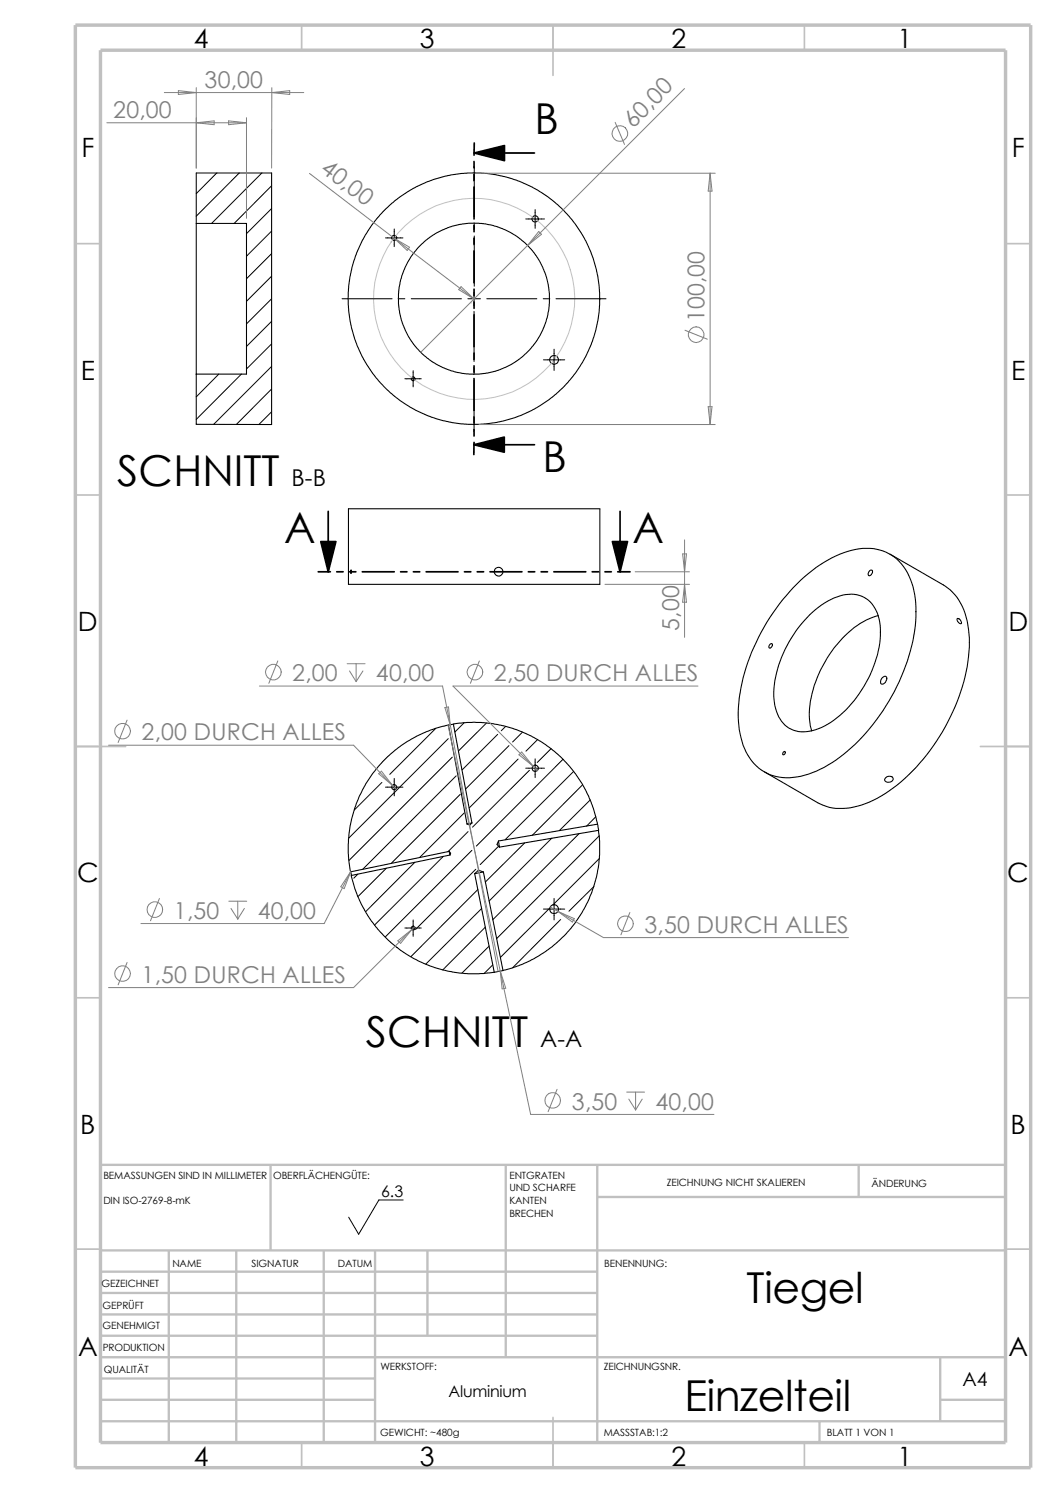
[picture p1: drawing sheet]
<svg xmlns="http://www.w3.org/2000/svg" width="210mm" height="297mm" viewBox="0 0 210 297" stroke-linecap="round" stroke-linejoin="round" font-family="sans-serif">
<g fill="none" stroke="#c0c0c0" stroke-width=".34">
<path d="M60 5v5M110 5v10M160 5v5M15 48.5h5M200 48.5h5M15 98.5h5M200 98.5h5M15 148.5h10M195 148.5h10M15 198.5h5M200 198.5h5M15 248.5h5"/>
<path d="M200 248.5h5M60 287v5M110 282v10M160 287v5"/>
</g>
<g fill="none" stroke="#c0c0c0" stroke-width=".47">
<path d="M53.8 231.7v17.1M100.6 231.7v38.3M118.8 231.7v55.3M118.8 238.1h81.2M170.8 231.7v6.4M200 231.7h-180v55.3M20 248.8h180M20 257.2h98.8M20 253h98.8M33.6 248.8v38.2M47 248.8v38.2M64.4 248.8v38.2"/>
<path d="M74.6 248.8v38.2M85 248.8v16.9M20 265.7h98.8M20 261.5h98.8M20 278.5h54.6M20 274.2h54.6M20 270h180M187 278.5h13M187 270v12.7M20 282.7h180M163 282.7v4.3"/>
</g>
<path d="M15 5h190v287h-190zM20 10h180v277h-180z" fill="none" stroke="#c0c0c0" stroke-width=".68" stroke-linecap="butt"/>
<g fill="none" stroke="#000" stroke-width=".21">
<path d="M39 44.5v29.9M39 44.4v-10h15v50.1l-15-.1v-10M39 44.4h10v30h-10M109.3 59.4l-.3 3.2-1 2.9-1.2 2.1-2.2 2.7-1.3 1.1-1.4 .9-2.5 1.2-2.5 .7-2.7 .3-3.1-.4-3-.9-2.1-1.2-2.6-2.2-1.1-1.3-1-1.4-1.2-2.5-.6-2.5-.3-2.7 .3-3.1 1-3 1.2-2.1 2.2-2.7 1.3-1.1 1.4-.9 2.5-1.2 2.5-.7 2.7-.2 3.1 .3 3 1 2.1 1.1 2.7 2.3 1.1 1.2 .9 1.4 1.2 2.5 .7 2.5 .2 2.8M119.3 59.4l-.4 4.4-.4 1.7-.9 3-1.1 2.5-1.1 1.9-1.4 1.9-2.3 2.5-1.8 1.7-2.5 1.7-1.7 1-2.2 1-4.7 1.3-4.6 .5-4.3-.4-1.8-.4-2.9-.9-2.5-1.2-1.9-1.1-2-1.4-2.5-2.2-1.6-1.9-1.8-2.5-.9-1.6-1-2.2-1.4-4.7-.4-4.6 .4-4.3 .4-1.8 .9-2.9 1.2-2.6 1.1-1.8 1.3-2 2.3-2.5 1.9-1.7 2.5-1.7 1.6-.9 2.2-1 4.7-1.4 4.6-.4 4.3 .4 1.8 .3 2.9 1 2.5 1.1 1.9 1.1 2 1.4 2.5 2.3 1.6 1.8 1.8 2.5 .9 1.6 1 2.3 1.4 4.7 .4 4.6M69.3 101.2h50v15h-50zM69.8 113.4l.1 .6-.1 .1zM157.8 116.9a24.1 24.1 0 0 1 13.1-7.7 9.1 9.1 0 0 1 10.4 6.7 24.5 24.5 0 0 1-.5 14.6 40.3 40.3 0 0 1-15.3 21.2 15.7 15.7 0 0 1-10.5 2.9 9.5 9.5 0 0 1-7.6-7.9 27.5 27.5 0 0 1 1.7-15.9 41.7 41.7 0 0 1 8.7-13.9zM172.9 113.6a.36 .36 0 0 1 .5-.1 .36 .36 0 0 1 0 .5 .41 .41 0 0 1-.3 .5 .41 .41 0 0 1-.5-.3zM177 110.2l10.6 6.2a10.8 10.8 0 0 1 4.9 8 30.2 30.2 0 0 1-3.1 17.3 37.9 37.9 0 0 1-14.1 16.6 14.7 14.7 0 0 1-10.4 2.3l-2.3-.9-10.6-6.2M153.1 128.2l.2-.1a.38 .38 0 0 1 .4 .3 .38 .38 0 0 1-.4 .4l-.2 .1-.2-.2zM161 122.3a12.8 12.8 0 0 1 8.4-4.1 5.7 5.7 0 0 1 5.4 4.9 20.1 20.1 0 0 1-3.9 14.9 17.7 17.7 0 0 1-9.3 7.3 5.6 5.6 0 0 1-7.3-4.3 17.6 17.6 0 0 1 1.8-11.8 24.6 24.6 0 0 1 4.9-6.9z"/>
<path d="M174.7 122.5a16.8 16.8 0 0 0-8.8 6.4 22.9 22.9 0 0 0-4.9 14.2l.4 2.3M175.4 134.9a.49 .49 0 0 1 .5-.4 .49 .49 0 0 1 .5 .5 .92 .92 0 0 1-1.2 1v-.7zM190.4 123.1a.78 .78 0 0 1 .7 1 .89 .89 0 0 1-.7-1zM89.2 144.2l-3.5 1-2.8 1.2-1.9 1.1-2.5 1.8-1.8 1.6-1.9 2.1-2.1 3-.8 1.6a24.7 24.7 0 0 0-2.2 15.8M90.2 144.1l3.7 19.6M90.2 144.1l2.7-.4h2.1a25.1 25.1 0 0 1 23.8 20.2M90.2 144.1l-1 .2 3.7 19.6M155.8 149.6l.2-.1a.3 .3 0 0 1 .1 .5 .3 .3 0 0 1-.4 0zM176.2 154.7a.8 .8 0 0 1 .8-.3 .8 .8 0 0 1 .6 .7 .93 .93 0 0 1-.8 .5 .93 .93 0 0 1-.9-.5zM69.8 174.2l.5 1.5a25 25 0 0 0 28 17.7M89.3 169.4l-19.6 4M89.3 169.4l.3 .3-.1 .4"/>
<path d="M89.3 169.4l.2 .7M89.5 170.1l-19.6 4.1-.2-.8M93.9 163.7l-.5 .4-.5-.2M93.9 163.7l-1 .2M94.4 173.8l3.9 19.6M96.1 173.5l-1.7 .3M96.1 173.5l3.9 19.6M96.1 173.5l-.9-.4-.8 .7M99.1 167.3l.2 1.2M99.1 167.3l-.3 .7 .5 .5M119 165.2l-.2-1.2-19.7 3.3M119 165.2l.3 3a25 25 0 0 1-19.3 24.9"/>
<path d="M119 165.2l-19.7 3.3M100 193.1l-1.7 .3"/>
<circle cx="78.4" cy="47.3" r=".51"/>
<circle cx="106.4" cy="43.6" r=".64"/>
<circle cx="82.2" cy="75.4" r=".37"/>
<circle cx="110.2" cy="71.6" r=".88"/>
<circle cx="99.2" cy="113.7" r=".87"/>
<circle cx="78.4" cy="156.6" r=".5"/>
<circle cx="106.4" cy="152.8" r=".62"/>
<circle cx="82.2" cy="184.6" r=".39"/>
<circle cx="110.2" cy="180.9" r=".87"/>
</g>
<g fill="none" stroke="#000" stroke-width=".2">
<path d="M43.1 34.4l-4.1 4.1M47.6 34.4l-8.6 8.6M52.1 34.4l-10 10M54 37l-7.4 7.4M94.3 33.2v9.9M54 41.5l-5 5M54 46l-5 5M54 50.5l-5 5M54 54.9l-5 5M54 59.4l-5 5M68 59.4h10M76.7 47.3h3.4"/>
<path d="M78.4 45.6v3.5M79.2 59.4h1.3M81.8 59.4h10M93 59.4h2.5M94.3 58.2v2.5M94.3 44.4v1.3M94.3 46.9v10M96.8 59.4h10M104.6 43.6h3.7M106.4 41.7v3.7M108 59.4h1.3M110.6 59.4h9.9"/>
<path d="M39 74.4v.1M43.5 74.4l-4.5 4.6M48 74.4l-9 9M54 63.9l-5 5M54 68.4l-5 5M54 72.9l-11.5 11.5M54 77.4l-7 7.1M80.5 75.4h3.3M82.2 73.7v3.3M94.3 61.9v10M94.3 73.2v1.3M94.3 75.7v10"/>
<path d="M108.1 71.6h4.2M110.2 69.5v4.2M54 81.9l-2.5 2.6M75.9 155.7l-5.4 5.4M76.7 156.6h3.4M78.4 154.9v3.4M86.7 144.9l-9.2 9.2M89.2 146.9l-19.8 19.8M90 150.6l-20.6 20.6M90.7 154.3l-18.6 18.6M91.5 158l-13.7 13.7M92.3 143.8l-1.8 1.8"/>
<path d="M96.7 143.8l-5.5 5.6M99 146.1l-7.1 7.1M100.5 144.5l-.8 .9M101.2 148.3l-8.6 8.7M103 151l-9.7 9.7M103.9 145.7l-2 1.9M104.6 152.8h3.7M105.3 153.2l-11.3 11.3M106.4 151v3.7M106.9 147.2l-2.3 2.2M109.6 148.9l-2.8 2.8M112 151l-17.3 17.3"/>
<path d="M114.1 153.5l-13.6 13.5M115.9 156.1l-10 10.1M117.4 159.1l-6.1 6.1M71.2 173.9l-.8 .8M76.8 172.7l-5.6 5.7M82.5 171.5l-9.8 9.9M88.1 170.4l-13.6 13.6M92.3 161.8l-8.9 8.8M93.1 165.4l-4 4M93.9 169.2l-17.3 17.2M94.6 172.9l-12 12M95 177l-13.3 13.3"/>
<path d="M99.2 168.3l-3.7 3.7M104.4 167.7l-7.9 7.8M109.7 166.8l-12.4 12.4M110.2 178.7v4.3M115.1 165.9l-17.1 17.1M118.1 176.4l-4.9 4.9M118.5 162.5l-1.8 1.8M119.2 166.3l-20.4 20.4M119.2 170.8l-9.3 9.2M79 188.5h.1M80.5 184.6h3.3M82.2 183v3.3"/>
<path d="M95.8 180.7l-11.1 11.1M96.5 184.4l-8.4 8.6M97.3 188.2l-5.4 5.4M98 191.9l-1.7 1.7M108.1 180.8h4.2M109.3 180.7l-9.8 9.8M111.5 182.9l-9.6 9.6M80.2 238.7h-4.8l-4.1 6.8-2-3.4"/>
</g>
<circle cx="94.3" cy="59.5" r="20" fill="none" stroke="#c0c0c0" stroke-width=".2"/>
<g fill="none" stroke="#808080" stroke-width=".2">
<path d="M32.7 18.4h27.7M35.5 18l3.5 .4-3.5 .4zM39 17.4v16M54.1 17.4l-.1 16M54.1 18.4l3.5-.4v.8zM136.1 17.6l-52.4 52.5M21.3 24.4h27.7M39 24.4l3.6-.4v.8zM45.5 24l3.5 .4-3.5 .4zM49 23.4v20M61.6 34.5l32.7 25M95.3 34.5h46.9"/>
<path d="M122.3 24.3l1.9 4.4M141.2 34.5l.4 3.5h-.8zM141.2 34.5v50M77.8 48.1h.1M78.4 47.4l3 1.8-.4 .6zM91.7 57l2.6 2.5-3.1-1.9zM107.1 46.1l.6 .5-2.8 2.3zM93.7 60.2v.1M136.2 65.7l4.5 1.8M95.3 84.5h46.9M140.8 80.9h.8l-.4 3.6zM120.3 116.2h16.8"/>
<path d="M126.3 113.7h10.8M135.8 110.2h.7l-.4 3.5zM136.1 107.4v19.4M136.1 116.2l.4 3.6h-.7zM51.6 136.5h36.4l1.5 7.7M55.2 131.5l-1.7 4.4M69 132h3.6M69.5 133.5l1.3 2.1M70.8 132v3.6M72.2 133.5l-1.4 2.1M95.3 131.5l-1.7 4.4M138.8 136.5h-48.7l16.8 16.8"/>
<path d="M21.6 148.3h48.7l7.8 8M25.3 143.3l-1.8 4.4M75.3 153.9l.6-.5 2.2 2.9zM78.1 156.3l.6 .7M88.5 140.8l.7-.2 .3 3.6zM89.1 144.3l10.4 48.9M89.5 144.2l9.6 49.1M103.8 149.6l2.2 2.8-2.8-2.2zM31.7 178.7l-1.8 4.5M45.5 179.3h3.6M47.3 179.3v3.5M69.7 173.4l-5.2 10.3h-36.5"/>
<path d="M69.7 173.4l-1.2 3.4-.7-.4zM25.3 191.5l-1.8 4.4M45.9 180.7l1.4 2.1M48.6 180.7l-1.3 2.1M79.1 187.2l2.8-2.3-2.2 2.8zM81.9 184.9l-11.6 11.6h-48.7M82.4 184.4l-.5 .5M99.5 193.2l6 28.5h36.5M99.5 193.2l1.1 3.4-.7 .1zM109.4 180.4l1.6 .9M111 181.3l3.2 1.5-.4 .6zM111 181.3l9 5.2h48.7"/>
<path d="M125.3 181.5l-1.8 4.5M110.8 216.7l-1.8 4.4M124.6 217.3h3.6M125.1 218.7l1.3 2.1M126.4 217.3v3.5M127.7 218.7l-1.3 2.1"/>
<circle cx="123.3" cy="26.6" r="1.56"/>
<circle cx="138.5" cy="66.6" r="1.55"/>
<circle cx="54.4" cy="133.7" r="1.55"/>
<circle cx="94.5" cy="133.7" r="1.55"/>
<circle cx="24.4" cy="145.5" r="1.56"/>
<circle cx="24.4" cy="193.7" r="1.56"/>
<circle cx="30.8" cy="181" r="1.55"/>
<circle cx="124.4" cy="183.8" r="1.56"/>
<circle cx="109.9" cy="218.9" r="1.56"/>
</g>
<path d="M94.3 30.4l6-1.4v3zM94.3 88.5l6-1.5v3zM63.8 107.7h3l-1.5 6zM121.8 107.7h3l-1.5 6z" fill="#000" stroke="#000" stroke-width=".34"/>
<g fill="none" stroke="#000" stroke-width=".34">
<path d="M94.3 32.1v1.3M94.3 34.7v1.2M94.3 37.2v6.4M94.3 30.4h12M94.3 28.4v2.5M94.3 44.8v1.3M94.3 47.4v1.2M94.3 49.9v6.4M94.3 57.5v1.3M94.3 60.1v1.2M94.3 62.6v6.4M94.3 70.2v1.3"/>
<path d="M94.3 72.8v1.2M94.3 75.3v6.4M94.3 88.5h12M94.3 82.9v1.3M94.3 85.5v1.2M94.3 88l-.1 2.4M63.3 113.7h2.4M65.3 101.7v12M67 113.7h1.2M69.5 113.7h1.3M72.1 113.7h6.3M79.7 113.7h1.2"/>
<path d="M82.2 113.7h1.3M84.8 113.7h6.3M92.4 113.7h1.2M94.9 113.7h1.3M97.5 113.7h6.3M105.1 113.7h1.2M107.6 113.7h1.3M110.2 113.7h6.3M117.8 113.7h1.2M120.3 113.7h1.3M122.9 113.7h2.4M123.3 101.7v12"/>
</g>
<g font-size="8.5">
<text x="106.3" y="26.6">B</text>
<text x="107.9" y="93.9">B</text>
<text x="23.3" y="96.6">SCHNITT</text>
<text x="56.5" y="108">A</text>
<text x="125.8" y="108">A</text>
<text x="72.8" y="208.3">SCHNITT</text>
<text x="148.5" y="259.2">Tiegel</text>
<text x="136.1" y="280.6">Einzelteil</text>
</g>
<g font-size="5.3">
<text x="38.5" y="9.6">4</text>
<text x="83.5" y="9.6">3</text>
<text x="133.5" y="9.6">2</text>
<text x="178.5" y="9.6">1</text>
<text x="16.2" y="31.3">F</text>
<text x="201.2" y="31.3">F</text>
<text x="16" y="75.6">E</text>
<text x="201.1" y="75.6">E</text>
<text x="15.5" y="125.6">D</text>
<text x="200.6" y="125.6">D</text>
<text x="15.3" y="175.6">C</text>
<text x="200.3" y="175.6">C</text>
<text x="16" y="225.6">B</text>
<text x="201" y="225.6">B</text>
<text x="15.5" y="269.8">A</text>
<text x="200.5" y="269.8">A</text>
<text x="38.5" y="291.6">4</text>
<text x="83.5" y="291.6">3</text>
<text x="133.5" y="291.6">2</text>
<text x="178.5" y="291.6">1</text>
</g>
<g font-size="4.6" fill="#808080">
<text x="40.7" y="17.5">30,00</text>
<text x="22.5" y="23.5">20,00</text>
<text x="125.9" y="25.7" transform="rotate(-45 125.9 25.7)">60,0</text>
<text x="63.5" y="34.1" transform="rotate(37 63.5 34.1)">40,00</text>
<text x="140.1" y="64.1" transform="rotate(-90 140.1 64.1)">100,00</text>
<text x="135" y="125.5" transform="rotate(-90 135 125.5)">5,00</text>
<text x="58.1" y="135.5">2,00</text>
<text x="74.8" y="135.5">40,00</text>
<text x="98.2" y="135.5">2,50 DURCH ALLES</text>
<text x="28.2" y="147.2">2,00 DURCH ALLES</text>
<text x="34.6" y="182.8">1,50</text>
<text x="51.3" y="182.8">40,00</text>
<text x="128.2" y="185.5">3,50 DURCH ALLES</text>
<text x="28.2" y="195.5">1,50 DURCH ALLES</text>
<text x="113.7" y="220.7">3,50</text>
<text x="130.4" y="220.7">40,00</text>
</g>
<g font-size="4.6">
<text x="58" y="96.7">B-B</text>
<text x="107.4" y="208.4">A-A</text>
</g>
<text font-size="3.9" x="191.4" y="275.6">A4</text>
<g font-size="3.2">
<text x="75.8" y="238">6.3</text>
<text x="89.2" y="277.9">Aluminium</text>
</g>
<g font-size="2">
<text x="20.6" y="239.6">DIN ISO-2769-8-mK</text>
<text x="20.6" y="234.6">BEMASSUNGEN SIND IN MILLIMETER</text>
<text x="54.4" y="234.6">OBERFLÄCHENGÜTE:</text>
<text x="101.3" y="239.5">KANTEN</text>
<text x="101.3" y="234.5">ENTGRATEN</text>
<text x="101.3" y="237">UND SCHARFE</text>
<text x="132.6" y="236">ZEICHNUNG NICHT SKALIEREN</text>
<text x="173.3" y="236.2">ÄNDERUNG</text>
<text x="101.3" y="242">BRECHEN</text>
<text x="50" y="252">SIGNATUR</text>
<text x="67.2" y="252">DATUM</text>
<text x="120.2" y="252">BENENNUNG:</text>
<text x="20.2" y="256.1">GEZEICHNET</text>
<text x="34.3" y="252.1">NAME</text>
<text x="20.4" y="260.4">GEPRÜFT</text>
<text x="20.4" y="264.5">GENEHMIGT</text>
<text x="20.4" y="268.8">PRODUKTION</text>
<text x="20.7" y="273.2">QUALITÄT</text>
<text x="75.6" y="272.5">WERKSTOFF:</text>
<text x="120.1" y="272.5">ZEICHNUNGSNR.</text>
<text x="75.6" y="285.6">GEWICHT: ~480g</text>
<text x="120.1" y="285.6">MASSSTAB:1:2</text>
<text x="164.5" y="285.6">BLATT 1 VON 1</text>
</g>
</svg>
